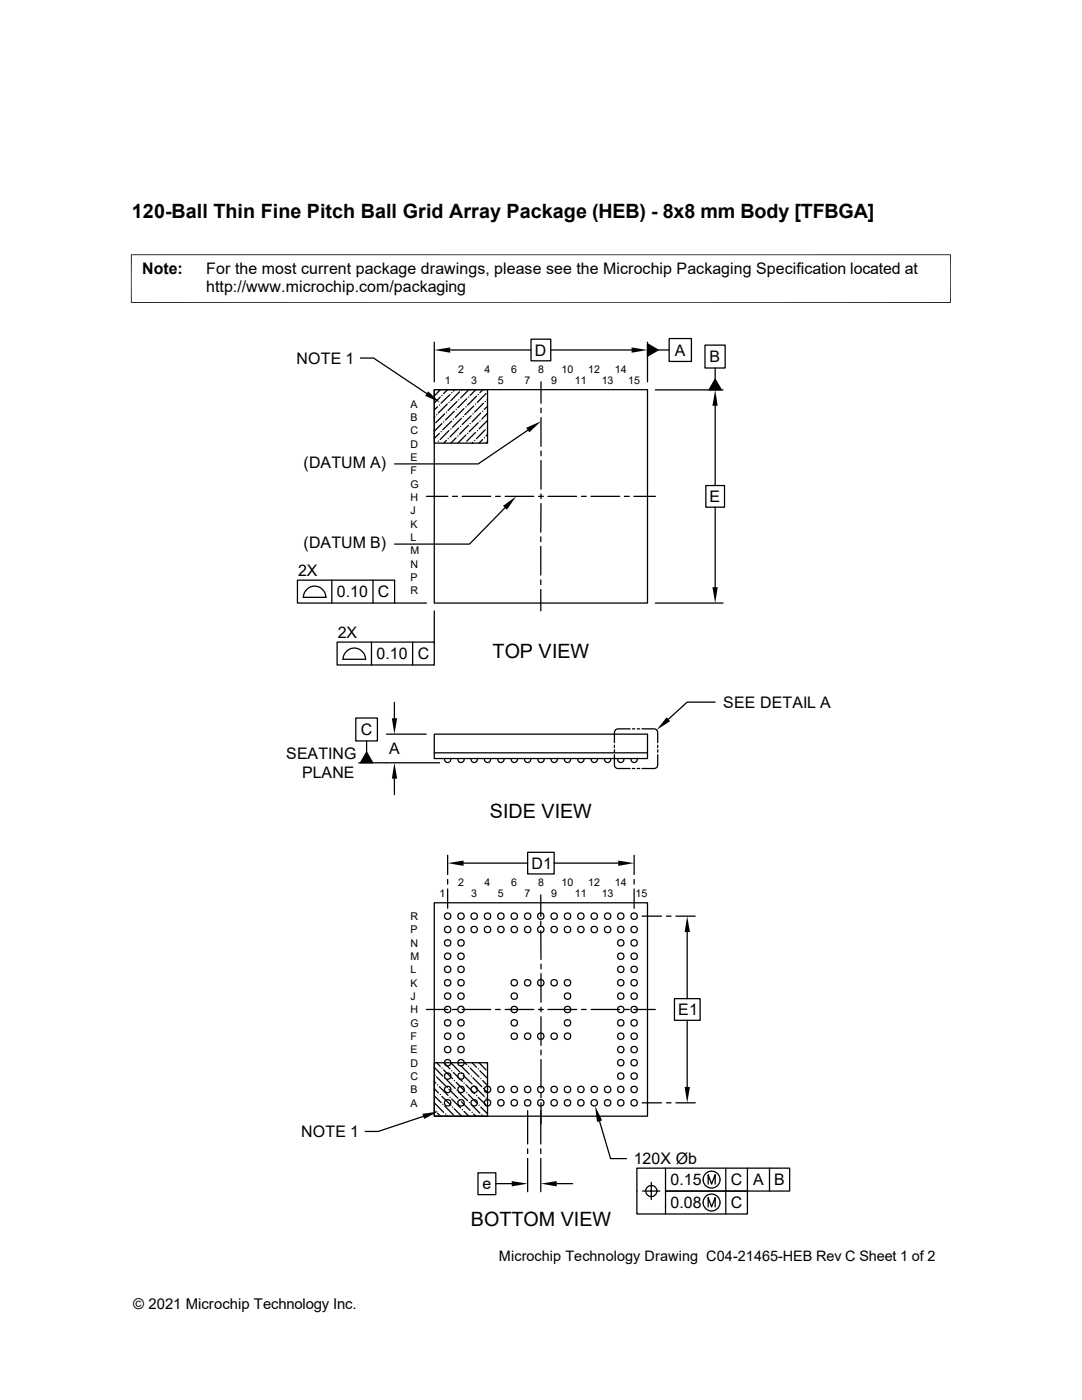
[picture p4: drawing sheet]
<svg xmlns="http://www.w3.org/2000/svg" width="216mm" height="279mm" viewBox="0 0 216 279" stroke-linecap="round" stroke-linejoin="round" font-family="sans-serif">
<g fill="none" stroke="#000" stroke-width=".25">
<path d="M71.9 71.5h2.6l10.6 7M86.7 77.8h42.5v42.6h-42.5zM86.7 77.8h10.6v10.6h-10.6zM86.7 68.3v7.9M87.8 79.2l-1.1 1.2M87.9 77.8l-1.2 1.2M88.2 78.9h.1M89.3 77.8l-.8 .7M89.8 78.7l-1.8 1.8M89.8 69.9h16.2M90.1 78.4h.1M90.7 77.8l-.2 .2"/>
<path d="M91.5 79.8h.1M91.7 78.2l-1.7 1.8M92.1 77.9h.1M93.1 79.6l-1.7 1.8M93.5 79.2h.1M93.6 77.8l-1.7 1.6M95 77.8l-1.2 1.1M95.1 79.1l-1.8 1.8M95.4 78.7h.1M96.4 77.8l-.6 .6M97 78.5l-1.8 1.8M97.3 79.7l-.1 .1"/>
<path d="M106 67.7h3.9v4.3h-3.9zM107.9 76.2v4.3M109.9 69.9h16.1M129.2 68.6l2.1 1.3-2.1 1.2zM129.2 68.3v7.9M130.8 77.8h13.5M131.3 69.9h2.2M133.5 67.6h4.5v4.5h-4.5zM140.7 68.9h4v4.5h-4zM142.7 75.7l1.2 2.1h-2.4zM142.7 73.4v2.3M85.1 99.1h4.3"/>
<path d="M86.8 83.1l-.1 .2M87.1 82.8h.1M87.3 81.2l-.6 .6M87.5 88.1h.1M87.7 80.9h.1M87.7 86.5l-1 1M88 86.1h.1M88.2 84.5l-1.5 1.6M88.5 84.2h.1M88.7 82.6l-1.7 1.8M89.1 82.3h.1M89.1 87.9l-.5 .5"/>
<path d="M89.2 80.6l-1.7 1.8M89.4 87.5h.1M89.6 80.3h.1M89.6 85.9l-1.8 1.8M90 85.6h.1M90.1 84l-1.8 1.8M90.3 99.1h1M90.5 83.7h.1M90.6 82.1l-1.7 1.7M91 81.7h.1M91 87.4l-1 1M91.2 80.1l-1.8 1.8"/>
<path d="M91.4 87h.1M91.5 85.4l-1.7 1.8M91.9 85.1h.1M92.1 83.5l-1.8 1.8M92.2 99.1h5.7M92.4 83.1h.1M92.6 81.5l-1.8 1.8M93 81.2h.1M93 86.8l-1.6 1.6M93.3 86.5h.1M93.5 84.9l-1.8 1.8M93.8 84.5h.1"/>
<path d="M94 83l-1.8 1.7M94.4 82.6h.1M94.4 88.3l-.2 .1M94.5 81l-1.7 1.8M94.7 87.9h.1M94.9 80.6h.1M94.9 86.3l-1.8 1.8M95.2 85.9h.1M95.4 84.4l-1.8 1.7M95.8 84h.1M95.9 82.4l-1.7 1.8M96.3 82.1h.1"/>
<path d="M96.3 87.7l-.7 .7M96.5 80.5l-1.8 1.8M96.6 87.4h.1M96.8 80.1h.1M96.8 85.8l-1.7 1.7M97.2 85.4h.1M97.3 81.1l-.7 .6M97.3 82.5l-1.2 1.2M97.3 83.9l-1.7 1.7M97.3 86.7l-.3 .3M97.3 88.1l-.3 .3M98.9 99.1h.9"/>
<path d="M100.8 99.1h5.7M105.3 85.9l-9.9 6.7h-16.7M107.4 99.1h1M107.9 81.4v1M107.9 83.4v5.7M107.9 90v1M107.9 91.9v5.7M107.9 98.6v.9M109.3 99.1h5.8M116 99.1h1M117.9 99.1h5.8M124.6 99.1h1"/>
<path d="M126.5 99.1h4.3M140.8 96.9h3.8v4.3h-3.8zM142.7 81v15.9M59.4 115.8h19.3v4.6h-19.3zM60.5 119.2h4.6M60.5 119.2a2.24 2.24 0 0 1 2.3-2.2 2.24 2.24 0 0 1 2.2 2.2M66.2 115.8v4.6M74.4 115.8v4.6M100.8 101.3l-7.1 7.3h-15M107.9 107.1v1M107.9 109.1v5.7M107.9 115.7v1"/>
<path d="M107.9 117.6v4.3M107.9 100.5v5.7M142.7 101.2v16M67.3 128.1h19.4v4.6h-19.4zM68.4 131.6h4.6M68.5 131.6a2.24 2.24 0 0 1 2.2-2.3 2.24 2.24 0 0 1 2.2 2.3M74.1 128.1v4.6M78.7 120.4h6.4M82.3 128.1v4.6M86.7 121.9v6.2M130.8 120.4h13.5M71 143.3h4.3v4.6h-4.3z"/>
<path d="M71.6 152.2h16.1M73.2 150.1l1.2 2.1h-2.5zM73.2 147.9v2.2M77.1 146.5h7.9M78.7 140.2v3.1M78.7 155.4v3.2M86.7 146.5h42.5v4.9h-42.5zM86.7 150.2h42.5M88.7 151.4a.62 .62 0 0 0 .6 .8 .62 .62 0 0 0 .6-.8M91.4 151.4a.62 .62 0 0 0 .6 .8 .62 .62 0 0 0 .6-.8M94 151.4a.62 .62 0 0 0 .6 .8 .62 .62 0 0 0 .6-.8M96.7 151.4a.62 .62 0 0 0 .6 .8 .62 .62 0 0 0 .6-.8"/>
<path d="M99.4 151.4a.62 .62 0 0 0 .5 .8 .62 .62 0 0 0 .6-.8M102 151.4a.62 .62 0 0 0 .6 .8 .62 .62 0 0 0 .6-.8M104.7 151.4a.62 .62 0 0 0 .6 .8 .62 .62 0 0 0 .6-.8M107.4 151.4a.62 .62 0 0 0 .5 .8 .62 .62 0 0 0 .6-.8M110 151.4a.62 .62 0 0 0 .6 .8 .62 .62 0 0 0 .6-.8M112.6 151.4a.62 .62 0 0 0 .6 .8 .62 .62 0 0 0 .6-.8M115.3 151.4a.62 .62 0 0 0 .6 .8 .62 .62 0 0 0 .6-.8M118 151.4a.62 .62 0 0 0 .6 .8 .62 .62 0 0 0 .6-.8M120.6 151.4a.62 .62 0 0 0 .6 .8 .62 .62 0 0 0 .6-.8M122.6 150.6v2.1a.73 .73 0 0 0 .8 .7h2.3M122.6 148.7v.5M122.6 149.6v.5"/>
<path d="M123.3 151.4a.62 .62 0 0 0 .6 .8 .62 .62 0 0 0 .6-.8M125.7 145.5h-2.5a.81 .81 0 0 0-.6 .8v1.9M125.9 151.4a.62 .62 0 0 0 .6 .8 .62 .62 0 0 0 .6-.8M126.2 145.5h.5M126.2 153.4h.5M127.2 145.5h.4M127.2 153.4h.4M128.1 145.5h2.3a.73 .73 0 0 1 .8 .6v2.1M131.2 150.6v2a.73 .73 0 0 1-.8 .8h-2.3M131.2 148.7v.5M131.2 149.6v.5M142.7 140.1h-5.6l-3.8 3.5"/>
<path d="M89.3 170.7v3.8M89.3 175.5v.9M89.3 177.4v3.9M92.5 172.3h12.8M105.3 170.1h5.3v4.3h-5.3zM107.9 178.6v4.3M110.6 172.3h12.8M126.5 170.7v3.8M126.5 175.5v.9M126.5 177.4v3.9M86.7 180.2h42.5v42.6h-42.5zM107.9 185.8v5.7"/>
<path d="M107.9 183.9v.9M107.9 192.4v1M107.9 194.3v5.7M128.1 182.8h3.9M133 182.8h.9M134.6 199.3h5.1v4.3h-5.1zM134.9 182.8h3.8M137.1 186v13.3M85.1 201.5h4.3M86.7 212.1h10.6v10.7h-10.6zM86.7 218.7l1.3 1.3M86.7 217.3l.8 .8"/>
<path d="M86.7 215.9l.3 .3M86.7 213l1.6 1.8M86.8 214.6h.1M87.1 214.9l1.8 1.8M87.1 212.1l.7 .7M87.3 216.5h.1M87.7 216.9l1.7 1.7M87.8 218.4h.1M88.2 218.8l1.8 1.8M88.2 213.1h.1M88.5 213.5l1.8 1.8M88.6 212.1l1.2 1.2"/>
<path d="M88.7 215.1h.1M89.1 215.4l1.7 1.8M89.2 217h.1M89.6 217.4l1.8 1.8M89.8 219h.1M90 212.1l1.7 1.8M90.1 219.3l1.8 1.8M90.1 213.7h.1M90.3 201.5h1M90.5 214l1.7 1.8M90.6 215.6h.1M91 216l1.8 1.8"/>
<path d="M91.2 217.6h.1M91.5 217.9l1.8 1.8M91.5 212.3h.1M91.7 219.5h.1M91.9 212.6l1.7 1.8M92.1 219.9l1.7 1.7M92.1 214.2h.1M92.2 201.5h5.7M92.4 214.6l1.8 1.7M92.6 216.2h.1M92.8 212.1l.3 .4M93 216.5l1.7 1.8"/>
<path d="M93.1 218.1h.1M93.5 218.4l1.7 1.8M93.5 212.8h.1M93.8 213.1l1.8 1.8M94 214.8h.1M94.2 212.1l.9 .9M94.4 215.1l1.7 1.8M94.5 216.7h.1M94.9 217l1.7 1.8M95.1 218.6h.1M95.4 219l1.8 1.7M95.4 213.3h.1"/>
<path d="M95.6 212.1l1.4 1.4M95.8 213.7l1.5 1.5M95.9 215.3h.1M96.3 215.6l1 1M96.5 217.2h.1M96.8 217.6l.5 .5M97 219.2h.1M97.2 212.3l.1 .1M98.9 201.5h.9M100.8 201.5h5.7M107.4 201.5h1M107.9 201v.9"/>
<path d="M107.9 202.9v5.7M107.9 209.6v.9M107.9 211.5v5.7M107.9 218.1v1M109.3 201.5h5.8M116 201.5h1M117.9 201.5h5.8M124.6 201.5h1M126.5 201.5h4.3M137.1 203.6v13.3M84.5 222.8l-9 3h-2.6M86.8 220.2l1.7 1.8"/>
<path d="M87 221.8h.1M87.3 222.2l.6 .6M88.3 220.4h.1M88.7 220.7l1.8 1.8M88.9 222.3h.1M89.2 222.7l.1 .1M90.3 220.9h.1M90.6 221.3l1.5 1.5M92.2 221.4h.1M92.6 221.8l1 1M93.6 220h.1M94 220.4l1.8 1.8"/>
<path d="M94.2 222h.1M94.5 222.3l.5 .5M95.4 234.1h3.5v4.3h-3.5zM95.6 220.6h.1M95.9 220.9l1.4 1.4M96.1 222.5h.1M98.9 236.2h3.2M105.3 221.7v6.6M105.3 229.3v.9M105.3 231.2v6.6M107.9 221.7v6.6M107.9 229.3v.9"/>
<path d="M107.9 231.2v6.6M107.9 220v4.3M111.1 236.2h3.2M119.6 223.8l2.2 7.4h3.2M128.1 220.1h3.9M128.2 237.7h3.5M128.8 237.7a1.14 1.14 0 0 1 1.2-1.1 1.14 1.14 0 0 1 1.1 1.1M128.9 237.7a1.1 1.1 0 0 0 1.1 1.1 1.1 1.1 0 0 0 1.1-1.1M130 236v3.4M132.8 233.1v4.6h16.3v4.6h-22v-9.2h30.5v4.6h-24.8v4.6M133 220.1h.9M134.9 220.1h3.8"/>
<path d="M141.3 236.3v-1.9l.7 1.9 .7-1.9v1.9M144.8 233.1v9.2M149.1 233.1v4.6M153.5 233.1v4.6M141.3 240.9v-1.9l.7 1.9 .7-1.9v1.9"/>
<circle cx="89.3" cy="185.5" r=".65"/>
<circle cx="89.3" cy="193.5" r=".65"/>
<circle cx="89.3" cy="190.8" r=".65"/>
<circle cx="89.3" cy="182.8" r=".65"/>
<circle cx="89.3" cy="196.1" r=".65"/>
<circle cx="89.3" cy="188.2" r=".65"/>
<circle cx="89.3" cy="198.8" r=".65"/>
<circle cx="92" cy="193.5" r=".65"/>
<circle cx="92" cy="190.8" r=".65"/>
<circle cx="92" cy="182.8" r=".65"/>
<circle cx="92" cy="185.5" r=".65"/>
<circle cx="92" cy="198.8" r=".65"/>
<circle cx="92" cy="196.1" r=".65"/>
<circle cx="92" cy="188.2" r=".65"/>
<circle cx="94.6" cy="185.5" r=".65"/>
<circle cx="94.6" cy="182.8" r=".65"/>
<circle cx="97.3" cy="185.5" r=".65"/>
<circle cx="97.3" cy="182.8" r=".65"/>
<circle cx="99.9" cy="185.5" r=".65"/>
<circle cx="99.9" cy="182.8" r=".65"/>
<circle cx="102.6" cy="185.5" r=".65"/>
<circle cx="102.6" cy="182.8" r=".65"/>
<circle cx="102.6" cy="196.1" r=".65"/>
<circle cx="102.6" cy="198.8" r=".65"/>
<circle cx="105.3" cy="185.5" r=".65"/>
<circle cx="105.3" cy="196.1" r=".65"/>
<circle cx="105.3" cy="182.8" r=".65"/>
<circle cx="107.9" cy="182.8" r=".65"/>
<circle cx="107.9" cy="185.5" r=".65"/>
<circle cx="107.9" cy="196.1" r=".65"/>
<circle cx="110.6" cy="196.1" r=".65"/>
<circle cx="110.6" cy="185.5" r=".65"/>
<circle cx="110.6" cy="182.8" r=".65"/>
<circle cx="113.2" cy="185.5" r=".65"/>
<circle cx="113.2" cy="198.8" r=".65"/>
<circle cx="113.2" cy="196.1" r=".65"/>
<circle cx="113.2" cy="182.8" r=".65"/>
<circle cx="115.9" cy="185.5" r=".65"/>
<circle cx="115.9" cy="182.8" r=".65"/>
<circle cx="118.6" cy="182.8" r=".65"/>
<circle cx="118.6" cy="185.5" r=".65"/>
<circle cx="121.2" cy="182.8" r=".65"/>
<circle cx="121.2" cy="185.5" r=".65"/>
<circle cx="123.9" cy="185.5" r=".65"/>
<circle cx="123.9" cy="198.8" r=".65"/>
<circle cx="123.9" cy="193.5" r=".65"/>
<circle cx="123.9" cy="188.2" r=".65"/>
<circle cx="123.9" cy="196.1" r=".65"/>
<circle cx="123.9" cy="182.8" r=".65"/>
<circle cx="123.9" cy="190.8" r=".65"/>
<circle cx="126.5" cy="185.5" r=".65"/>
<circle cx="126.5" cy="196.1" r=".65"/>
<circle cx="126.5" cy="193.5" r=".65"/>
<circle cx="126.5" cy="190.8" r=".65"/>
<circle cx="126.5" cy="182.8" r=".65"/>
<circle cx="126.5" cy="198.8" r=".65"/>
<circle cx="126.5" cy="188.2" r=".65"/>
<circle cx="89.3" cy="217.4" r=".65"/>
<circle cx="89.3" cy="214.8" r=".65"/>
<circle cx="89.3" cy="206.8" r=".65"/>
<circle cx="89.3" cy="209.5" r=".65"/>
<circle cx="89.3" cy="201.5" r=".65"/>
<circle cx="89.3" cy="212.1" r=".65"/>
<circle cx="89.3" cy="204.1" r=".65"/>
<circle cx="92" cy="214.8" r=".65"/>
<circle cx="92" cy="206.8" r=".65"/>
<circle cx="92" cy="217.4" r=".65"/>
<circle cx="92" cy="212.1" r=".65"/>
<circle cx="92" cy="209.5" r=".65"/>
<circle cx="92" cy="204.1" r=".65"/>
<circle cx="92" cy="201.5" r=".65"/>
<circle cx="94.6" cy="217.4" r=".65"/>
<circle cx="97.3" cy="217.4" r=".65"/>
<circle cx="99.9" cy="217.4" r=".65"/>
<circle cx="102.6" cy="217.4" r=".65"/>
<circle cx="102.6" cy="206.8" r=".65"/>
<circle cx="102.6" cy="204.1" r=".65"/>
<circle cx="102.6" cy="201.5" r=".65"/>
<circle cx="105.3" cy="217.4" r=".65"/>
<circle cx="105.3" cy="206.8" r=".65"/>
<circle cx="107.9" cy="206.8" r=".65"/>
<circle cx="107.9" cy="217.4" r=".65"/>
<circle cx="110.6" cy="206.8" r=".65"/>
<circle cx="110.6" cy="217.4" r=".65"/>
<circle cx="113.2" cy="206.8" r=".65"/>
<circle cx="113.2" cy="201.5" r=".65"/>
<circle cx="113.2" cy="217.4" r=".65"/>
<circle cx="113.2" cy="204.1" r=".65"/>
<circle cx="115.9" cy="217.4" r=".65"/>
<circle cx="118.6" cy="217.4" r=".65"/>
<circle cx="121.2" cy="217.4" r=".65"/>
<circle cx="123.9" cy="217.4" r=".65"/>
<circle cx="123.9" cy="206.8" r=".65"/>
<circle cx="123.9" cy="201.5" r=".65"/>
<circle cx="123.9" cy="214.8" r=".65"/>
<circle cx="123.9" cy="212.1" r=".65"/>
<circle cx="123.9" cy="209.5" r=".65"/>
<circle cx="123.9" cy="204.1" r=".65"/>
<circle cx="126.5" cy="214.8" r=".65"/>
<circle cx="126.5" cy="206.8" r=".65"/>
<circle cx="126.5" cy="204.1" r=".65"/>
<circle cx="126.5" cy="209.5" r=".65"/>
<circle cx="126.5" cy="217.4" r=".65"/>
<circle cx="126.5" cy="212.1" r=".65"/>
<circle cx="126.5" cy="201.5" r=".65"/>
<circle cx="89.3" cy="220.1" r=".65"/>
<circle cx="92" cy="220.1" r=".65"/>
<circle cx="94.6" cy="220.1" r=".65"/>
<circle cx="97.3" cy="220.1" r=".65"/>
<circle cx="99.9" cy="220.1" r=".65"/>
<circle cx="102.6" cy="220.1" r=".65"/>
<circle cx="105.3" cy="220.1" r=".65"/>
<circle cx="107.9" cy="220.1" r=".65"/>
<circle cx="110.6" cy="220.1" r=".65"/>
<circle cx="113.2" cy="220.1" r=".65"/>
<circle cx="115.9" cy="220.1" r=".65"/>
<circle cx="118.6" cy="220.1" r=".65"/>
<circle cx="121.2" cy="220.1" r=".65"/>
<circle cx="123.9" cy="220.1" r=".65"/>
<circle cx="126.5" cy="220.1" r=".65"/>
<circle cx="142" cy="235.4" r="1.69"/>
<circle cx="142" cy="240" r="1.69"/>
</g>
<g fill="#000">
<path d="M85.4 78.1l2.4 2.2-3-1.3zM86.7 69.9l3.1-.6v1.1zM126 69.3l3.2 .6-3.2 .5zM129.2 68.6l2.1 1.3-2.1 1.2zM142.7 75.7l1.2 2.1h-2.4zM105 85.4l2.9-1.3-2.3 2.2zM142.7 77.8l.5 3.2h-1zM100.4 101l2.6-1.9-1.9 2.6zM142.2 117.2h1l-.5 3.2zM73.2 150.1l1.2 2.1h-2.5zM78.2 143.3h1l-.5 3.2zM78.7 152.2l.5 3.2h-1z"/>
<path d="M133 143.2l.7 .7-2.7 1.8zM89.3 172.3l3.2-.6v1.1zM123.4 171.7l3.1 .6-3.1 .5zM137.1 182.8l.6 3.2h-1.1zM136.6 216.9h1.1l-.6 3.2zM84.3 222.3l3.2-.5-2.9 1.5zM102.1 235.7l3.2 .5-3.2 .6zM107.9 236.2l3.2-.5v1.1zM118.7 220.7l1.4 2.9-1 .3z"/>
</g>
<path d="M26.1 50.8h163.6M26.2 50.8v9.7M189.7 50.8v9.7M26.1 60.4h163.6" fill="none" stroke="#000" stroke-width=".2"/>
<g font-size="3.9">
<text x="26.3" y="43.5">120-Ball Thin Fine Pitch Ball Grid Array Package (HEB) - 8x8 mm Body [TFBGA]</text>
<text x="98.3" y="131.3">TOP VIEW</text>
<text x="97.7" y="163.2">SIDE VIEW</text>
<text x="93.9" y="244.8">BOTTOM VIEW</text>
</g>
<g font-size="3.2">
<text x="28.4" y="54.6">Note:</text>
<text x="41.1" y="54.6">For the most current package drawings, please see the Microchip Packaging Specification located at</text>
<text x="41.1" y="58.3">http://www.microchip.com/packaging</text>
<text x="106.7" y="71">D</text>
<text x="134.7" y="71">A</text>
<text x="59.2" y="72.6">NOTE 1</text>
<text x="141.6" y="72.3">B</text>
<text x="60.6" y="93.4">(DATUM A)</text>
<text x="141.6" y="100.2">E</text>
<text x="60.6" y="109.4">(DATUM B)</text>
<text x="59.5" y="115">2X</text>
<text x="67.2" y="119.2">0.10</text>
<text x="75.4" y="119.2">C</text>
<text x="67.4" y="127.3">2X</text>
<text x="75.1" y="131.5">0.10</text>
<text x="83.4" y="131.6">C</text>
<text x="144.3" y="141.2">SEE DETAIL A</text>
<text x="72" y="146.7">C</text>
<text x="57.1" y="151.5">SEATING</text>
<text x="60.3" y="155.2">PLANE</text>
<text x="77.6" y="150.5">A</text>
<text x="106" y="173.4">D1</text>
<text x="135.3" y="202.6">E1</text>
<text x="60.1" y="226.9">NOTE 1</text>
<text x="126.4" y="232.3">120X Øb</text>
<text x="96.3" y="237.4">e</text>
<text x="133.8" y="236.6">0.15</text>
<text x="145.8" y="236.6">C</text>
<text x="150.3" y="236.6">A</text>
<text x="154.5" y="236.6">B</text>
<text x="133.8" y="241.1">0.08</text>
<text x="145.8" y="241.1">C</text>
</g>
<text font-size="3" x="26.6" y="261.3">© 2021 Microchip Technology Inc.</text>
<text font-size="2.9" x="99.6" y="251.6">Microchip Technology Drawing C04-21465-HEB Rev C Sheet 1 of 2</text>
<g font-size="2.1">
<text x="88.7" y="76.7">1</text>
<text x="91.4" y="74.5">2</text>
<text x="94" y="76.7">3</text>
<text x="96.7" y="74.5">4</text>
<text x="99.4" y="76.7">5</text>
<text x="102" y="74.5">6</text>
<text x="104.7" y="76.7">7</text>
<text x="107.4" y="74.5">8</text>
<text x="110" y="76.7">9</text>
<text x="112.1" y="74.5">10</text>
<text x="114.7" y="76.7">11</text>
<text x="117.4" y="74.5">12</text>
<text x="120.1" y="76.7">13</text>
<text x="122.7" y="74.5">14</text>
<text x="125.3" y="76.7">15</text>
<text x="81.9" y="81.4">A</text>
<text x="81.9" y="84">B</text>
<text x="81.9" y="86.7">C</text>
<text x="81.9" y="89.3">D</text>
<text x="81.9" y="92">E</text>
<text x="81.9" y="94.7">F</text>
<text x="81.9" y="97.3">G</text>
<text x="81.9" y="100">H</text>
<text x="81.9" y="102.6">J</text>
<text x="81.9" y="105.3">K</text>
<text x="81.9" y="108">L</text>
<text x="81.9" y="110.6">M</text>
<text x="81.9" y="113.3">N</text>
<text x="81.9" y="115.9">P</text>
<text x="81.9" y="118.4">R</text>
<text x="87.7" y="179.1">1</text>
<text x="91.4" y="176.9">2</text>
<text x="94" y="179.1">3</text>
<text x="96.7" y="176.9">4</text>
<text x="99.4" y="179.1">5</text>
<text x="102" y="176.9">6</text>
<text x="104.7" y="179.1">7</text>
<text x="107.4" y="176.9">8</text>
<text x="110" y="179.1">9</text>
<text x="112.1" y="176.9">10</text>
<text x="114.7" y="179.1">11</text>
<text x="117.4" y="176.9">12</text>
<text x="120.1" y="179.1">13</text>
<text x="122.7" y="176.9">14</text>
<text x="126.8" y="179.1">15</text>
<text x="81.9" y="183.6">R</text>
<text x="81.9" y="191.6">M</text>
<text x="81.9" y="188.9">N</text>
<text x="81.9" y="186.3">P</text>
<text x="81.9" y="196.9">K</text>
<text x="81.9" y="194.3">L</text>
<text x="81.9" y="202.2">H</text>
<text x="81.9" y="199.6">J</text>
<text x="81.9" y="207.6">F</text>
<text x="81.9" y="204.9">G</text>
<text x="81.9" y="215.5">C</text>
<text x="81.9" y="212.9">D</text>
<text x="81.9" y="210.2">E</text>
<text x="81.9" y="220.9">A</text>
<text x="81.9" y="218.2">B</text>
</g>
</svg>
